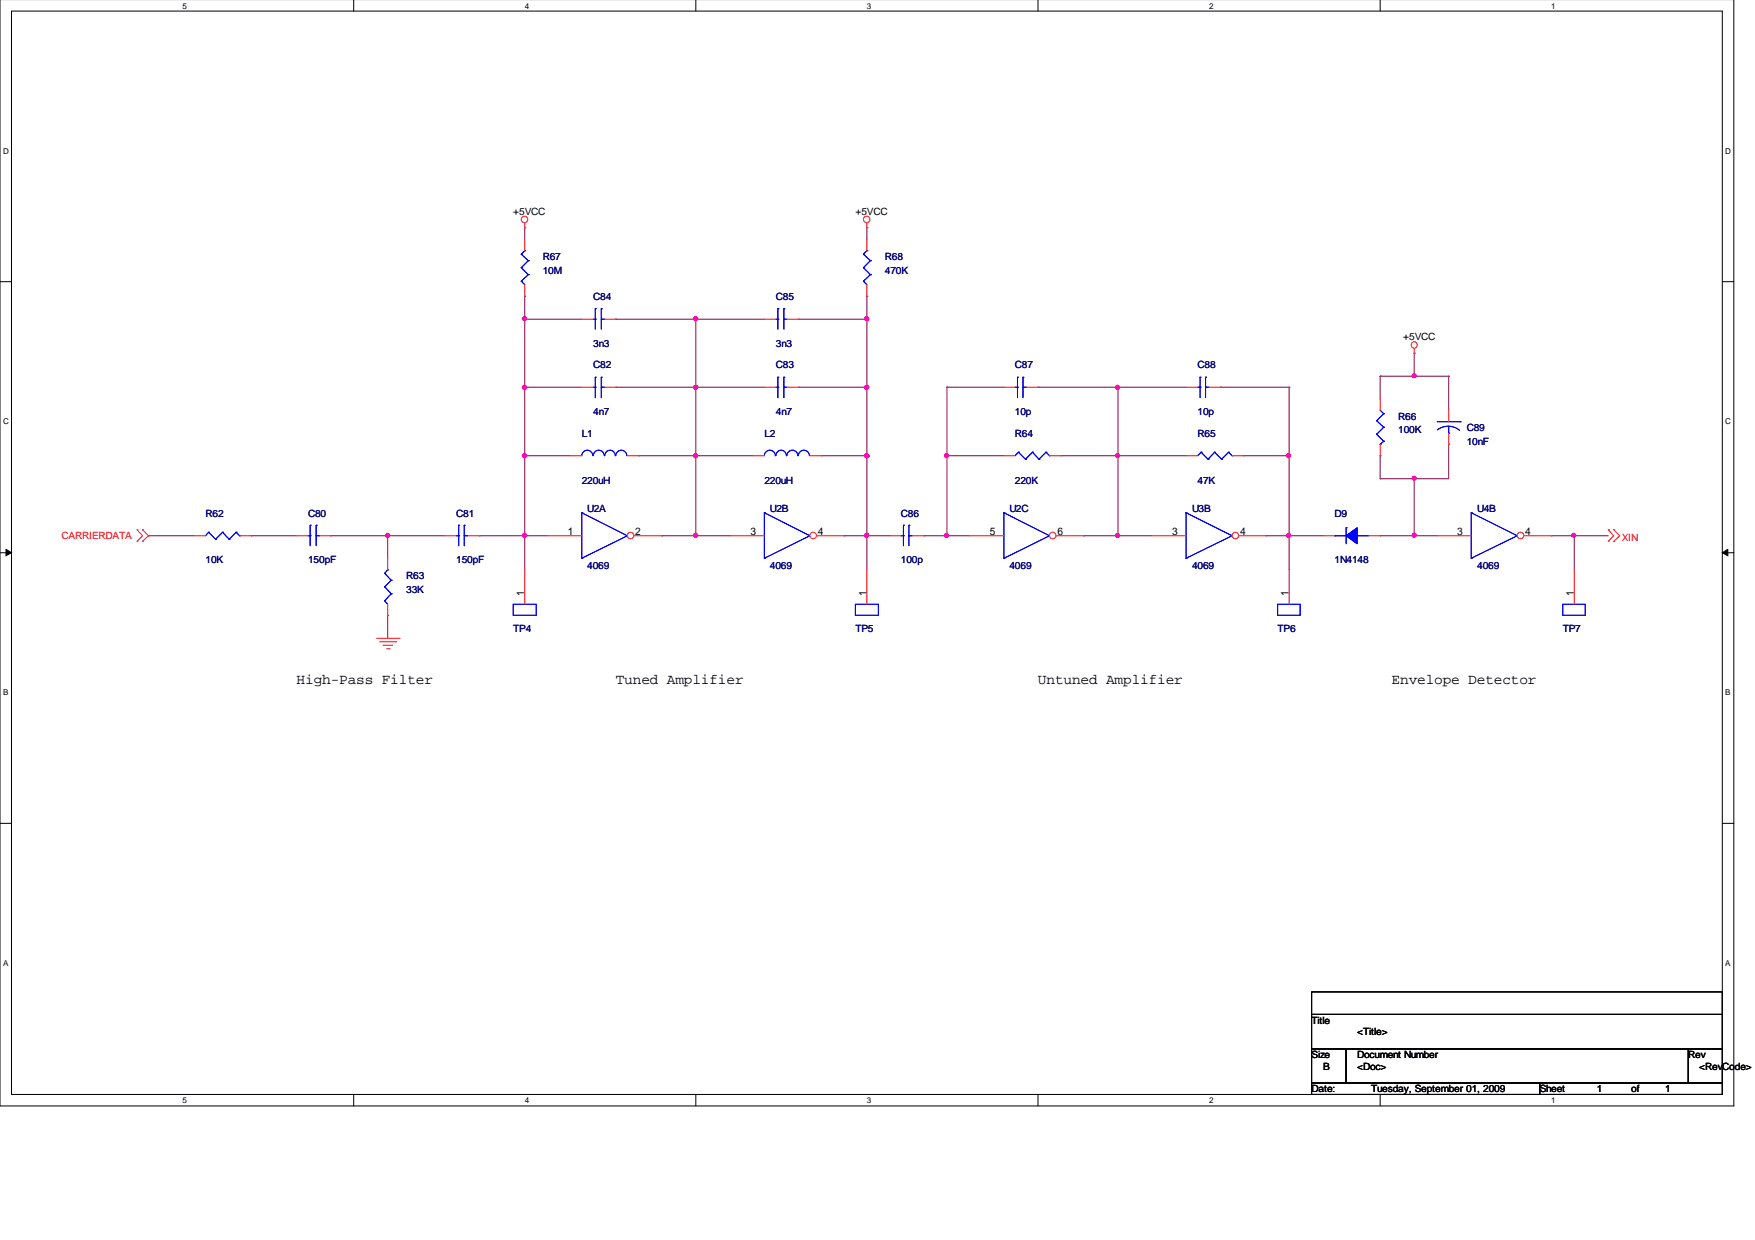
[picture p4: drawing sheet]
<svg xmlns="http://www.w3.org/2000/svg" width="297mm" height="210mm" viewBox="0 0 297 210" stroke-linecap="round" stroke-linejoin="round" font-family="sans-serif">
<path d="M0 -.1v187.3h293.5v-187.3M1.9 1.9h289.6v183.4h-289.6z" fill="none" stroke="#000" stroke-width=".17"/>
<g fill="#fff">
<path d="M30.9 .2h.7v1.4h-.7z"/>
<path d="M30.9 185.5h.7v1.5h-.7z"/>
</g>
<path d="M59.9 -.1v2M59.9 185.3v1.9" fill="none" stroke="#000" stroke-width=".17"/>
<g fill="#fff">
<path d="M88.8 .2h.7v1.4h-.7z"/>
<path d="M88.8 185.5h.7v1.5h-.7z"/>
</g>
<path d="M117.8 -.1v2M117.8 185.3v1.9" fill="none" stroke="#000" stroke-width=".17"/>
<g fill="#fff">
<path d="M146.7 .2h.7v1.4h-.7z"/>
<path d="M146.7 185.5h.7v1.5h-.7z"/>
</g>
<path d="M175.7 -.1v2M175.7 185.3v1.9" fill="none" stroke="#000" stroke-width=".17"/>
<g fill="#fff">
<path d="M204.6 .2h.7v1.4h-.7z"/>
<path d="M204.6 185.5h.7v1.5h-.7z"/>
</g>
<path d="M233.6 -.1v2M233.6 185.3v1.9" fill="none" stroke="#000" stroke-width=".17"/>
<g fill="#fff">
<path d="M262.6 .2h.6v1.4h-.6z"/>
<path d="M262.6 185.5h.6v1.5h-.6z"/>
<path d="M.5 24.7h.9v1.5h-.9z"/>
<path d="M292 24.7h.9v1.5h-.9z"/>
<path d="M.5 70.5h.9v1.5h-.9z"/>
<path d="M292 70.5h.9v1.5h-.9z"/>
</g>
<path d="M0 47.7h1.9M291.5 47.7h2" fill="none" stroke="#000" stroke-width=".17"/>
<g fill="#fff">
<path d="M.5 116.4h.9v1.5h-.9z"/>
<path d="M292 116.4h.9v1.5h-.9z"/>
</g>
<path d="M0 93.6h1.9M291.5 93.6h2" fill="none" stroke="#000" stroke-width=".17"/>
<path d="M1 93l.9 .6-.9 .5zM291.5 93.6l.9-.6v1.1z" fill="#000" stroke="#000" stroke-width=".17"/>
<g fill="#fff">
<path d="M.5 162.2h.9v1.5h-.9z"/>
<path d="M292 162.2h.9v1.5h-.9z"/>
</g>
<path d="M0 139.4h1.9M291.5 139.4h2M222 167.9h69.5v3.8h-69.5zM222 171.7h69.5v5.9h-69.5zM222 177.6h5.8v5.7h-5.8zM227.8 177.6h58v5.7h-58zM285.8 177.6h5.7v5.7h-5.7zM222 183.3h38.6v2h-38.6zM260.6 183.3h30.9v2h-30.9z" fill="none" stroke="#000" stroke-width=".17"/>
<g fill="none" stroke="#800040" stroke-width=".17">
<path d="M88.8 38.5h.1M88.8 38.5v2M146.7 38.5h.1M146.7 38.5v2M88.8 54h.1M88.8 50.1h.1M88.8 50.1v46.3M88.8 54h9.7M104.2 54h.1M104.2 54h25.2M117.8 54h.1M117.8 54v36.7"/>
<path d="M135.1 54h.1M135.1 54h11.6M146.7 54h.1M146.7 50.1h.1M146.7 50.1v46.3M239.4 59.8h.1M239.4 59.8v3.9M88.8 77.1h.1M88.8 65.5h.1M88.8 77.1h7.7M88.8 65.5h9.7M104.2 65.5h.1"/>
<path d="M104.2 65.5h25.2M108.1 77.1h.1M108.1 77.1h19.3M117.8 77.1h.1M117.8 65.5h.1M135.1 65.5h.1M135.1 65.5h11.6M139 77.1h.1M139 77.1h7.7M146.7 65.5h.1M146.7 77.1h.1M160.3 65.5h.1"/>
<path d="M160.3 77.1h.1M160.3 77.1h9.6M160.3 65.5h9.6M160.3 65.5v25.2M175.7 65.5h.1M175.7 65.5h25M179.6 77.1h.1M179.6 77.1h21.1M189.2 65.5h.1M189.2 77.1h.1M189.2 65.5v25.2M206.6 65.5h.1"/>
<path d="M206.6 65.5h11.6M210.4 77.1h.1M210.4 77.1h7.8M218.2 65.5h.1M218.2 77.1h.1M218.2 65.5v30.9M233.6 77.1h.1M233.6 63.7h.1M233.6 63.7v3.8M233.6 77.1v3.9M233.6 63.7h11.6M239.4 63.7h.1"/>
<path d="M245.2 75.2h.1M245.2 63.7h.1M245.2 75.2v5.8h-11.6M245.2 63.7v5.7M25.1 90.7h.1M25.1 90.7h7.8M42.5 90.7h.1M42.5 90.7h7.7M56 90.7h.1M56 90.7h19.3M65.6 90.7h.1M65.6 90.7v3.8"/>
<path d="M81.1 90.7h.1M81.1 90.7h11.6M88.8 90.7h.1M112 90.7h.1M112 90.7h11.5M117.8 90.7h.1M142.8 90.7h.1M142.8 90.7h7.8M146.7 90.7h.1M156.4 90.7h.1M156.4 90.7h7.7M160.3 90.7h.1"/>
<path d="M183.4 90.7h.1M183.4 90.7h11.6M189.2 90.7h.1M214.3 90.7h.1M214.3 90.7h9.6M218.2 90.7h.1M233.6 81h.1M233.6 90.7h.1M233.6 90.7h9.6M239.4 81h.1M239.4 90.7h.1M239.4 81v9.7"/>
<path d="M262.6 90.7h.1M262.6 90.7h9.6M266.4 90.7h.1M266.4 90.7v5.7M65.6 104.2h.1M65.6 104.2v3.8"/>
</g>
<g fill="#f0f" stroke="#f0f" stroke-width=".17">
<circle cx="65.6" cy="90.6" r=".34"/>
<circle cx="117.7" cy="90.6" r=".36"/>
<circle cx="117.7" cy="77.1" r=".36"/>
<circle cx="88.8" cy="90.6" r=".36"/>
<circle cx="88.8" cy="77.1" r=".36"/>
<circle cx="146.7" cy="90.6" r=".36"/>
<circle cx="146.7" cy="77.1" r=".36"/>
<circle cx="146.7" cy="65.5" r=".36"/>
<circle cx="146.7" cy="53.9" r=".36"/>
<circle cx="88.8" cy="65.5" r=".36"/>
<circle cx="117.7" cy="65.5" r=".36"/>
<circle cx="117.7" cy="53.9" r=".36"/>
<circle cx="189.1" cy="65.5" r=".34"/>
<circle cx="218.1" cy="90.6" r=".34"/>
<circle cx="189.1" cy="90.6" r=".34"/>
<circle cx="189.1" cy="77.1" r=".34"/>
<circle cx="160.2" cy="90.6" r=".34"/>
<circle cx="160.2" cy="77.1" r=".34"/>
<circle cx="218.1" cy="77.1" r=".34"/>
<circle cx="88.8" cy="53.9" r=".36"/>
<circle cx="239.4" cy="81" r=".34"/>
<circle cx="239.4" cy="90.6" r=".34"/>
<circle cx="239.4" cy="63.6" r=".34"/>
<circle cx="266.4" cy="90.6" r=".34"/>
</g>
<g fill="none" stroke="#f00" stroke-width=".17">
<path d="M88.8 38.5h.1M88.8 37.8v.7M146.7 38.5h.1M146.7 37.8v.7M239.4 59.8h.1M239.4 59v.8M23.2 89.7h.1M23.2 91.6h.1M23.2 89.7l.9 1-.9 .9M24.1 91.6h.1M24.1 89.7h.1M24.1 89.7l1 1-1 .9"/>
<path d="M195 90.7h5.7M272.2 91.6h.1M272.2 89.7h.1M272.2 89.7l.9 1-.9 .9M273.1 91.6h.1M273.1 89.7h.1M273.1 89.7l1.1 1-1.1 .9M63.8 108h3.8M64.3 108.6h2.7M64.9 109.2h.1M64.9 109.2h1.6M65.4 109.8h.5"/>
<path d="M65.9 109.8h.1M67 108.6h.1M67.6 108h.1"/>
<circle cx="88.8" cy="37.1" r=".55"/>
<circle cx="146.7" cy="37.1" r=".55"/>
<circle cx="239.3" cy="58.4" r=".53"/>
</g>
<path d="M200.7 94.5h.1M200.7 86.8h.1M200.7 86.8l7.8 3.9M200.7 86.8v7.7M208.5 90.7h.1M208.5 90.7l-7.8 3.8" fill="none" stroke="#00f" stroke-width=".17"/>
<circle cx="209.1" cy="90.6" r=".55" fill="#fff" stroke="#f00" stroke-width=".17"/>
<g fill="none" stroke="#f00" stroke-width=".17">
<path d="M88.8 40.5v1.9M88.8 48.2v1.9M98.5 54h1.9M102.4 54h1.8M129.4 54h1.9M133.2 54h1.9M98.5 65.5h1.9M102.4 65.5h1.8M200.7 65.5h2M200.7 77.1h2M204.6 65.5h2M208.5 77.1h1.9"/>
<path d="M92.7 90.7h5.8M209.7 90.7h4.6"/>
</g>
<g fill="none" stroke="#00f" stroke-width=".17">
<path d="M88.2 47.6h.1M88.2 45.3h.1M88.2 43h.1M88.2 47.6l.6 .6M88.2 45.3l1.2 1.2M88.2 43l1.2 1.1M88.8 42.4h.1M88.8 42.4l-.6 .6M89.4 46.5h.1M89.4 44.1h.1M89.4 46.5l-1.2 1.1M89.4 44.1l-1.2 1.2"/>
<path d="M100.4 54h.4M100.8 54h.1M100.8 52.3h.1M100.8 52.3v3.4M101.8 52.3h.1M101.8 54h.1M101.8 54h.6M101.8 52.3v3.4M131.3 54h.4M131.7 54h.1M131.7 52.3h.1M131.7 52.3v3.4"/>
<path d="M132.7 52.3h.1M132.7 54h.1M132.7 54h.5M132.7 52.3v3.4M100.4 65.5h.4M100.8 65.5h.1M100.8 63.9h.1M100.8 63.9v3.4M101.8 63.9h.1M101.8 65.5h.1M101.8 65.5h.6M101.8 63.9v3.4"/>
<path d="M202.7 65.5h.4M203.1 65.5h.1M203.1 63.9h.1M203.1 63.9v3.4M203.3 76.6h.1M203.3 76.6l-.6 .5M203.3 76.6l1.2 1.1M204 63.9h.1M204 65.5h.1M204 65.5h.6M204 63.9v3.4M204.5 77.7h.1"/>
<path d="M205.6 76.6h.1M205.6 76.6l-1.1 1.1M205.6 76.6l1.2 1.1M206.8 77.7h.1M207.9 76.6h.1M207.9 76.6l-1.1 1.1M207.9 76.6l.6 .5M208.5 77.1h.1M98.5 94.5h.1M98.5 86.8h.1M98.5 86.8l7.7 3.9M98.5 86.8v7.7"/>
<path d="M106.2 90.7h.1M106.2 90.7l-7.7 3.8"/>
</g>
<circle cx="106.7" cy="90.6" r=".55" fill="#fff" stroke="#f00" stroke-width=".17"/>
<g fill="none" stroke="#f00" stroke-width=".17">
<path d="M96.5 77.1h2M106.2 77.1h1.9M127.4 77.1h2M137.1 77.1h1.9M169.9 65.5h1.9M169.9 77.1h1.9M173.7 65.5h2M177.6 77.1h2M233.6 67.5v1.9M233.6 75.2v1.9M65.6 94.5v1.9M88.8 96.4v5.9"/>
<path d="M107.4 90.7h4.6M150.6 90.7h1.9M154.4 90.7h2M164.1 90.7h5.8M218.2 96.4v5.9M65.6 102.3v1.9"/>
</g>
<g fill="none" stroke="#00f" stroke-width=".17">
<path d="M98.5 77.1a.93 .93 0 0 1 .9-.9 .93 .93 0 0 1 .9 .9M100.4 77.1a.93 .93 0 0 1 .9-.9 .93 .93 0 0 1 1 .9M102.4 77.1a.89 .89 0 0 1 .9-.9 .89 .89 0 0 1 .8 .9M104.2 77.1a.93 .93 0 0 1 1-.9 .93 .93 0 0 1 .9 .9M129.4 77.1a.93 .93 0 0 1 .9-.9 .93 .93 0 0 1 .9 .9M131.3 77.1a.89 .89 0 0 1 .9-.9 .89 .89 0 0 1 .9 .9M133.2 77.1a.93 .93 0 0 1 .9-.9 .93 .93 0 0 1 .9 .9M135.1 77.1a.93 .93 0 0 1 1-.9 .93 .93 0 0 1 .9 .9M171.8 65.5h.4M172.2 65.5h.1M172.2 63.9h.1M172.2 63.9v3.4"/>
<path d="M172.4 76.6h.1M172.4 76.6l-.6 .5M172.4 76.6l1.2 1.1M173.1 63.9h.1M173.1 65.5h.1M173.1 65.5h.6M173.1 63.9v3.4M173.6 77.7h.1M174.8 76.6h.1M174.8 76.6l-1.2 1.1M174.8 76.6l1.1 1.1M175.9 77.7h.1"/>
<path d="M177 76.6h.1M177 76.6l-1.1 1.1M177 76.6l.6 .5M177.6 77.1h.1M233 71.2h.1M233 73.5h.1M233 71.2l1.2 1.1M233 73.5l1.2 1.2M233.6 75.2h.1M233.6 69.4l.6 .6M234.2 70h.1M234.2 72.3h.1"/>
<path d="M234.2 74.7h.1M234.2 70l-1.2 1.2M234.2 72.3l-1.2 1.2M234.2 74.7l-.6 .5M65.1 99.3h.1M65.1 97h.1M65.1 99.3l1.1 1.2M65.1 97l1.1 1.2M65.6 96.4h.1M65.6 96.4l-.5 .6M66.2 98.2h.1M66.2 98.2l-1.1 1.1"/>
<path d="M152.5 90.7h.4M152.9 90.7h.1M152.9 88.9h.1M152.9 88.9v3.5M153.8 88.9h.1M153.8 90.7h.1M153.8 90.7h.6M153.8 88.9v3.5M169.9 94.5h.1M169.9 86.8h.1M169.9 86.8l7.7 3.9M169.9 86.8v7.7"/>
<path d="M177.6 90.7h.1M177.6 90.7l-7.7 3.8M65.1 101.7h.1M65.1 101.7l.5 .6M66.2 100.5h.1M66.2 100.5l-1.1 1.2M86.9 102.3h3.9v1.9h-3.9zM216.2 102.3h3.8v1.9h-3.8z"/>
</g>
<circle cx="178.2" cy="90.6" r=".55" fill="#fff" stroke="#f00" stroke-width=".17"/>
<path d="M129.4 65.5h1.9M133.2 65.5h1.9M32.9 90.7h1.9M40.6 90.7h1.9M50.2 90.7h2M54.1 90.7h1.9M75.3 90.7h1.9M79.2 90.7h1.9M123.5 90.7h5.9M146.7 96.4v5.9M178.8 90.7h4.6" fill="none" stroke="#f00" stroke-width=".17"/>
<g fill="none" stroke="#00f" stroke-width=".17">
<path d="M131.3 65.5h.4M131.7 65.5h.1M131.7 63.9h.1M131.7 63.9v3.4M132.7 63.9h.1M132.7 65.5h.1M132.7 65.5h.5M132.7 63.9v3.4M35.3 90.1h.1M35.3 90.1l-.5 .6M35.3 90.1l1.2 1.2M36.5 91.3h.1"/>
<path d="M37.7 90.1h.1M37.7 90.1l-1.2 1.2M37.7 90.1l1.1 1.2M38.8 91.3h.1M40 90.1h.1M40 90.1l-1.2 1.2M40 90.1l.6 .6M40.6 90.7h.1M52.2 90.7h.3M52.5 90.7h.1M52.5 88.9h.1M52.5 88.9v3.5"/>
<path d="M53.5 88.9h.1M53.5 90.7h.1M53.5 90.7h.6M53.5 88.9v3.5M77.2 90.7h.4M77.6 90.7h.1M77.6 88.9h.1M77.6 88.9v3.5M78.6 88.9h.1M78.6 90.7h.1M78.6 90.7h.6M78.6 88.9v3.5"/>
<path d="M129.4 94.5h.1M129.4 86.8h.1M129.4 86.8l7.7 3.9M129.4 86.8v7.7M137.1 90.7h.1M137.1 90.7l-7.7 3.8M144.8 102.3h3.9v1.9h-3.9z"/>
</g>
<circle cx="137.6" cy="90.6" r=".55" fill="#fff" stroke="#f00" stroke-width=".17"/>
<path d="M146.7 40.5v1.9M146.7 48.2v1.9M138.3 90.7h4.5M243.2 90.7h5.8M266.4 96.4v5.9" fill="none" stroke="#f00" stroke-width=".17"/>
<g fill="none" stroke="#00f" stroke-width=".17">
<path d="M146.1 47.6h.1M146.1 45.3h.1M146.1 43h.1M146.1 47.6l.6 .6M146.1 45.3l1.2 1.2M146.1 43l1.2 1.1M146.7 42.4h.1M146.7 42.4l-.6 .6M147.3 46.5h.1M147.3 44.1h.1M147.3 46.5l-1.2 1.1M147.3 44.1l-1.2 1.2"/>
<path d="M249 94.5h.1M249 86.8h.1M249 86.8l7.8 3.9M249 86.8v7.7M256.8 90.7h.1M256.8 90.7l-7.8 3.8M264.5 102.3h3.8v1.9h-3.8z"/>
</g>
<circle cx="257.3" cy="90.6" r=".55" fill="#fff" stroke="#f00" stroke-width=".17"/>
<path d="M245.2 69.4v2M245.2 73.3v1.9M223.9 90.7h2M231.6 90.7h2M258 90.7h4.6" fill="none" stroke="#f00" stroke-width=".17"/>
<path d="M243.2 71.4h3.9M245.2 73.3h.1M245.2 72.2l1.2 .2 .7 .4M245.2 72.2l-.9 .1-1 .5M245.2 72.2v1.1M247.1 71.4h.1M225.9 90.7h.1M225.9 90.7h1.9M227.8 89.3h.1M227.8 89.3v2.7M229.7 90.7h.1M229.7 90.7h1.9" fill="none" stroke="#00f" stroke-width=".17"/>
<g fill="#00f" stroke="#00f" stroke-width=".17">
<path d="M227.8 90.7l1.9-1.4v2.7z" fill-rule="evenodd"/>
<path d="M227.8 90.7l1.9-1.4v2.7z" fill-rule="evenodd"/>
</g>
<g fill="#f0f" stroke="#f0f" stroke-width=".17">
<circle cx="65.6" cy="90.6" r=".34"/>
<circle cx="117.7" cy="90.6" r=".36"/>
<circle cx="117.7" cy="77.1" r=".36"/>
<circle cx="88.8" cy="90.6" r=".36"/>
<circle cx="88.8" cy="77.1" r=".36"/>
<circle cx="146.7" cy="90.6" r=".36"/>
<circle cx="146.7" cy="77.1" r=".36"/>
<circle cx="146.7" cy="65.5" r=".36"/>
<circle cx="146.7" cy="53.9" r=".36"/>
<circle cx="88.8" cy="65.5" r=".36"/>
<circle cx="117.7" cy="65.5" r=".36"/>
<circle cx="117.7" cy="53.9" r=".36"/>
<circle cx="189.1" cy="65.5" r=".34"/>
<circle cx="218.1" cy="90.6" r=".34"/>
<circle cx="189.1" cy="90.6" r=".34"/>
<circle cx="189.1" cy="77.1" r=".34"/>
<circle cx="160.2" cy="90.6" r=".34"/>
<circle cx="160.2" cy="77.1" r=".34"/>
<circle cx="218.1" cy="77.1" r=".34"/>
<circle cx="88.8" cy="53.9" r=".36"/>
<circle cx="239.4" cy="81" r=".34"/>
<circle cx="239.4" cy="90.6" r=".34"/>
<circle cx="239.4" cy="63.6" r=".34"/>
<circle cx="266.4" cy="90.6" r=".34"/>
</g>
<g font-size="2.5">
<text x="50.2" y="115.8">High-Pass Filter</text>
<text x="104.2" y="115.8">Tuned Amplifier</text>
<text x="175.7" y="115.8">Untuned Amplifier</text>
<text x="235.5" y="115.8">Envelope Detector</text>
</g>
<g font-size="1.8">
<text x="96.1" y="90.6">1</text>
<text x="107.5" y="90.6">2</text>
<text x="127" y="90.6">3</text>
<text x="138.4" y="90.6">4</text>
<text x="167.6" y="90.6">5</text>
<text x="179" y="90.6">6</text>
<text x="198.4" y="90.6">3</text>
<text x="209.9" y="90.6">4</text>
<text x="246.6" y="90.6">3</text>
<text x="258.1" y="90.6">4</text>
<text x="88.7" y="100.9" transform="rotate(-90 88.7 100.9)">1</text>
<text x="146.6" y="100.9" transform="rotate(-90 146.6 100.9)">1</text>
<text x="218.1" y="100.9" transform="rotate(-90 218.1 100.9)">1</text>
<text x="266.4" y="100.9" transform="rotate(-90 266.4 100.9)">1</text>
</g>
<g font-size="1.7">
<text x="86.9" y="36.3">+5VCC</text>
<text x="144.8" y="36.3">+5VCC</text>
<text x="237.5" y="57.5">+5VCC</text>
<text x="222" y="173.3">Title</text>
<text x="222" y="179.2">Size</text>
<text x="229.7" y="179.2">Document Number</text>
<text x="229.7" y="175.3">&lt;Title&gt;</text>
<text x="285.8" y="179.2">Rev</text>
<text x="222" y="184.9">Date:</text>
<text x="223.9" y="181.1">B</text>
<text x="229.7" y="181.1">&lt;Doc&gt;</text>
<text x="232.1" y="184.9">Tuesday, September 01, 2009</text>
<text x="260.6" y="184.9">Sheet</text>
<text x="270.3" y="184.9">1</text>
<text x="276.1" y="184.9">of</text>
<text x="281.9" y="184.9">1</text>
<text x="287.6" y="181.1">&lt;RevCode&gt;</text>
</g>
<g font-size="1.7" fill="#000080">
<text x="91.9" y="44">R67</text>
<text x="91.9" y="46.3">10M</text>
<text x="149.8" y="44">R68</text>
<text x="149.8" y="46.3">470K</text>
<text x="100.4" y="50.8">C84</text>
<text x="131.3" y="50.8">C85</text>
<text x="100.4" y="58.7">3n3</text>
<text x="131.3" y="58.7">3n3</text>
<text x="100.4" y="62.3">C82</text>
<text x="131.3" y="62.3">C83</text>
<text x="171.8" y="62.3">C87</text>
<text x="202.7" y="62.3">C88</text>
<text x="100.4" y="70.3">4n7</text>
<text x="131.3" y="70.3">4n7</text>
<text x="171.8" y="70.3">10p</text>
<text x="202.7" y="70.3">10p</text>
<text x="236.6" y="71">R66</text>
<text x="98.5" y="73.9">L1</text>
<text x="129.4" y="73.9">L2</text>
<text x="171.8" y="73.9">R64</text>
<text x="202.7" y="73.9">R65</text>
<text x="236.6" y="73.3">100K</text>
<text x="248.2" y="73">C89</text>
<text x="248.2" y="75.3">10nF</text>
<text x="98.5" y="81.9">220uH</text>
<text x="129.4" y="81.9">220uH</text>
<text x="171.8" y="81.9">220K</text>
<text x="202.7" y="81.9">47K</text>
<text x="34.8" y="87.5">R62</text>
<text x="52.2" y="87.5">C80</text>
<text x="77.2" y="87.5">C81</text>
<text x="99.4" y="86.7">U2A</text>
<text x="130.3" y="86.7">U2B</text>
<text x="152.5" y="87.5">C86</text>
<text x="170.9" y="86.7">U2C</text>
<text x="201.8" y="86.7">U3B</text>
<text x="225.9" y="87.5">D9</text>
<text x="250" y="86.7">U4B</text>
<text x="34.8" y="95.3">10K</text>
<text x="52.2" y="95.3">150pF</text>
<text x="77.2" y="95.3">150pF</text>
<text x="152.5" y="95.3">100p</text>
<text x="225.9" y="95.3">1N4148</text>
<text x="68.7" y="98.1">R63</text>
<text x="68.7" y="100.4">33K</text>
<text x="99.4" y="96.4">4069</text>
<text x="130.3" y="96.4">4069</text>
<text x="170.9" y="96.4">4069</text>
<text x="201.8" y="96.4">4069</text>
<text x="250" y="96.4">4069</text>
<text x="86.9" y="106.9">TP4</text>
<text x="144.8" y="106.9">TP5</text>
<text x="216.2" y="106.9">TP6</text>
<text x="264.5" y="106.9">TP7</text>
</g>
<g font-size="1.7" fill="#f00">
<text x="10.4" y="91.3">CARRIERDATA</text>
<text x="274.5" y="91.5">XIN</text>
</g>
<g font-size="1.4">
<text x="30.9" y="1.5">5</text>
<text x="88.8" y="1.5">4</text>
<text x="146.7" y="1.5">3</text>
<text x="204.6" y="1.5">2</text>
<text x="262.6" y="1.5">1</text>
<text x=".5" y="26">D</text>
<text x="292" y="26">D</text>
<text x=".5" y="71.8">C</text>
<text x="292" y="71.8">C</text>
<text x=".5" y="117.7">B</text>
<text x="292" y="117.7">B</text>
<text x=".5" y="163.5">A</text>
<text x="292" y="163.5">A</text>
<text x="30.9" y="186.8">5</text>
<text x="88.8" y="186.8">4</text>
<text x="146.7" y="186.8">3</text>
<text x="204.6" y="186.8">2</text>
<text x="262.6" y="186.8">1</text>
</g>
</svg>
